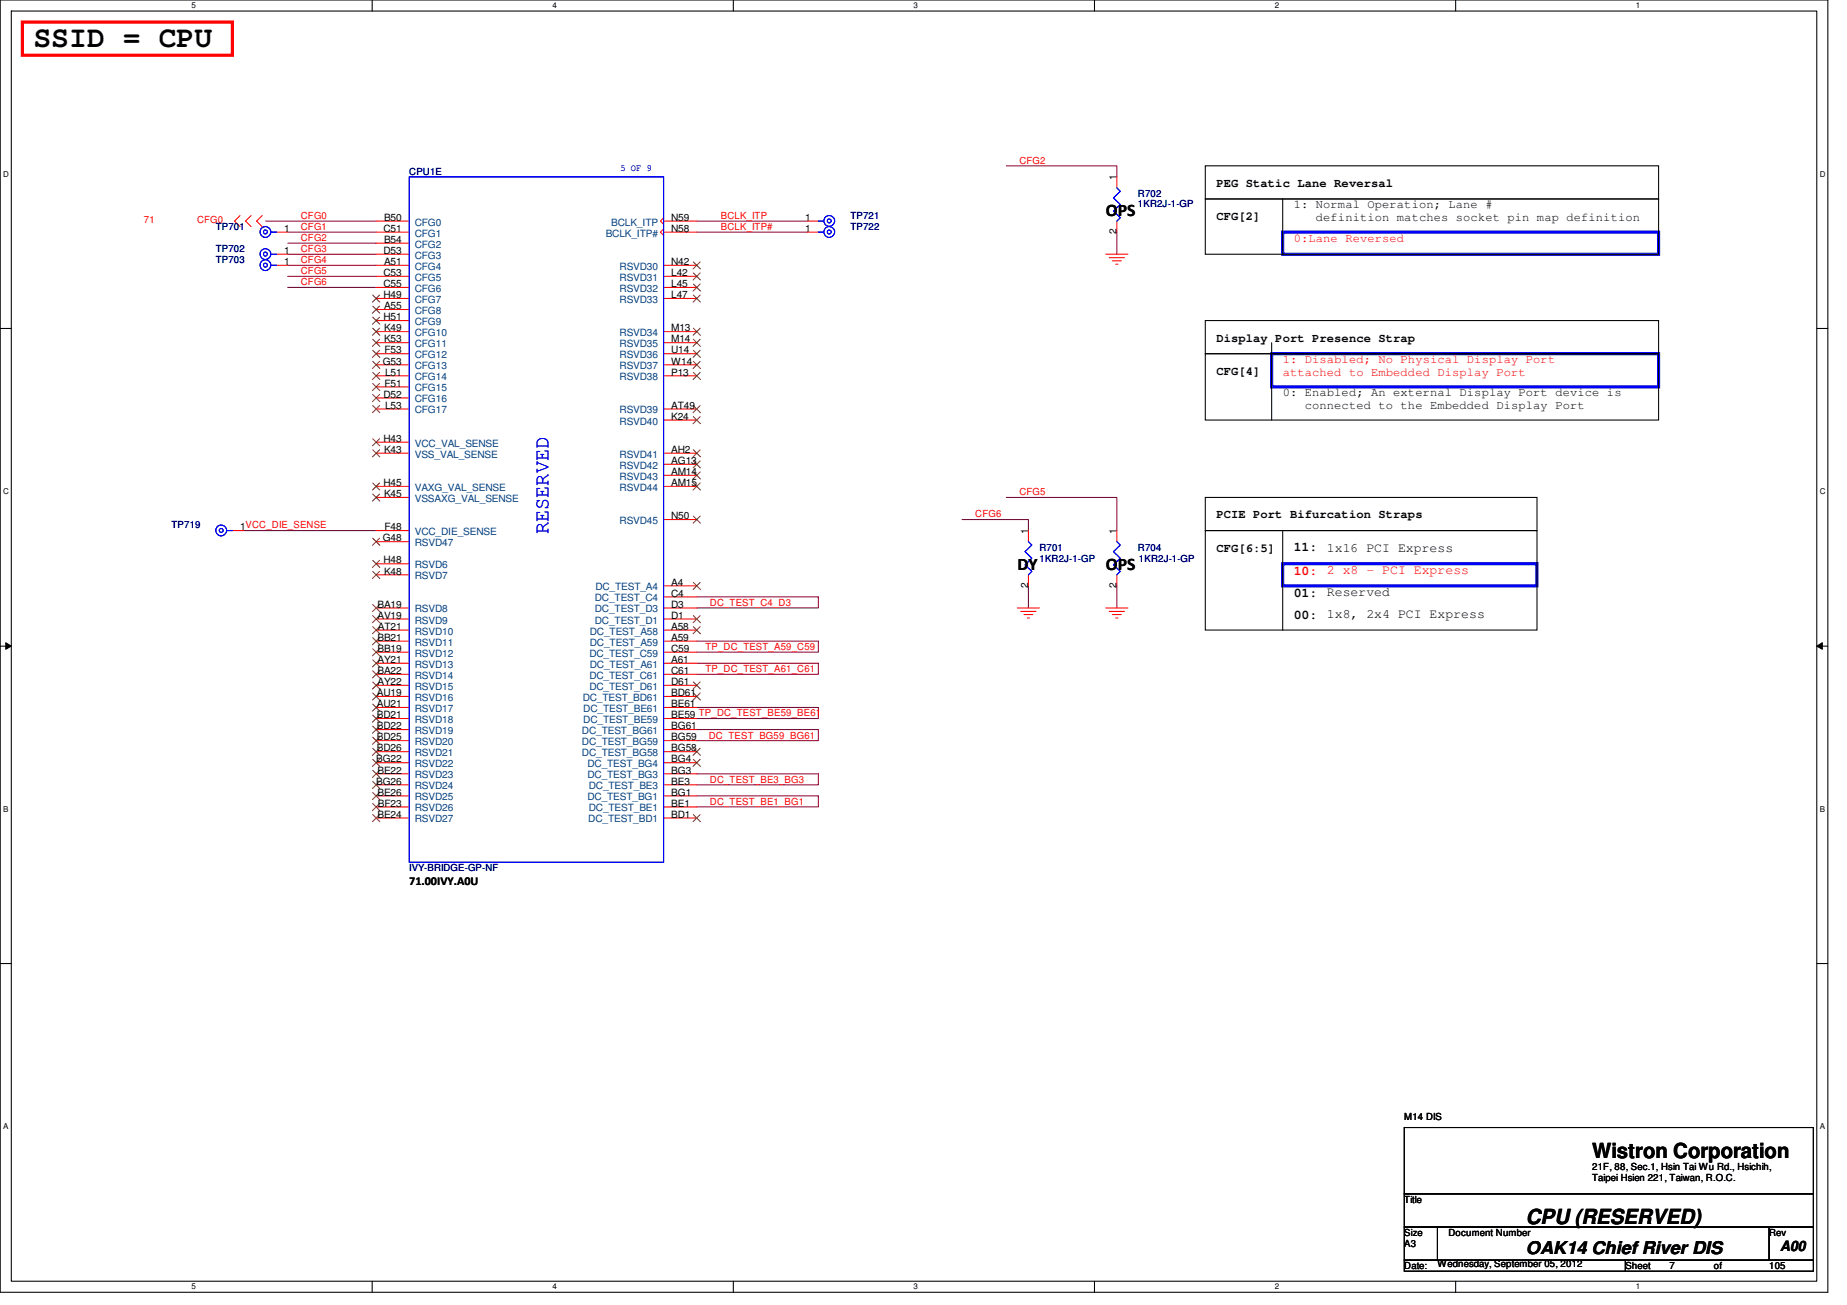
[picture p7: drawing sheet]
<svg xmlns="http://www.w3.org/2000/svg" width="297mm" height="210mm" viewBox="0 0 297 210" stroke-linecap="round" stroke-linejoin="round" font-family="sans-serif">
<path d="M0 0h294v207.9h-294zM1.8 1.8h290.4v204.3h-290.4z" fill="none" stroke="#000" stroke-width=".17"/>
<g fill="#fff">
<path d="M30.8 .2h.7v1.4h-.7z"/>
<path d="M30.8 206.2h.7v1.4h-.7z"/>
</g>
<path d="M59.9 0v1.8M59.9 206.1v1.8" fill="none" stroke="#000" stroke-width=".17"/>
<g fill="#fff">
<path d="M88.9 .2h.6v1.4h-.6z"/>
<path d="M88.9 206.2h.6v1.4h-.6z"/>
</g>
<path d="M117.9 0v1.8M117.9 206.1v1.8" fill="none" stroke="#000" stroke-width=".17"/>
<g fill="#fff">
<path d="M146.9 .2h.7v1.4h-.7z"/>
<path d="M146.9 206.2h.7v1.4h-.7z"/>
</g>
<path d="M176 0v1.8M176 206.1v1.8" fill="none" stroke="#000" stroke-width=".17"/>
<g fill="#fff">
<path d="M205 .2h.7v1.4h-.7z"/>
<path d="M205 206.2h.7v1.4h-.7z"/>
</g>
<path d="M234.1 0v1.8M234.1 206.1v1.8" fill="none" stroke="#000" stroke-width=".17"/>
<g fill="#fff">
<path d="M263.1 .2h.7v1.4h-.7z"/>
<path d="M263.1 206.2h.7v1.4h-.7z"/>
<path d="M.5 27.3h.9v1.4h-.9z"/>
<path d="M292.6 27.3h.9v1.4h-.9z"/>
<path d="M.5 78.4h.9v1.4h-.9z"/>
<path d="M292.6 78.4h.9v1.4h-.9z"/>
</g>
<path d="M0 52.8h1.8M292.2 52.8h1.8" fill="none" stroke="#000" stroke-width=".17"/>
<g fill="#fff">
<path d="M.5 129.5h.8v1.4h-.8z"/>
<path d="M292.6 129.5h.9v1.4h-.9z"/>
</g>
<path d="M0 103.9h1.8M292.2 103.9h1.8" fill="none" stroke="#000" stroke-width=".17"/>
<path d="M.9 103.4l.9 .5-.9 .5zM292.2 103.9l.9-.5v1z" fill="#000"/>
<path d="M.9 103.4l.9 .5-.9 .5zM292.2 103.9l.9-.5v1z" fill="none" stroke="#000" stroke-width=".16"/>
<g fill="#fff">
<path d="M.5 180.5h.8v1.4h-.8z"/>
<path d="M292.6 180.5h.9v1.4h-.9z"/>
</g>
<g fill="none" stroke="#000" stroke-width=".17">
<path d="M193.8 32h72.9v8.9h-72.9zM193.8 26.7h72.9v5.3h-72.9zM206.3 32v8.9M193.8 56.9h72.9v10.7h-72.9zM193.8 51.6h72.9v5.3h-72.9zM204.5 55.1v12.5M193.8 80h53.4v5.3h-53.4zM193.8 85.3h53.4v16h-53.4zM206.3 85.3v16M0 155h1.8M292.2 155h1.8M225.8 181.4h65.8v10.6h-65.8z"/>
<path d="M225.8 192h65.8v5.4h-65.8zM225.8 197.4h5.4v5.3h-5.4zM231.2 197.4h53.3v5.3h-53.3zM284.5 197.4h7.1v5.3h-7.1zM225.8 202.7h35.6v1.8h-35.6zM261.4 202.7h30.2v1.8h-30.2z"/>
</g>
<g fill="none" stroke="#800040" stroke-width=".17">
<path d="M42.7 35.6h17.8M46.3 37.3h14.2M46.3 39.1h14.2M112.1 35.6h17.7M112.1 37.3h17.7M161.8 26.7h17.8v1.7M179.6 37.3v3.6M46.3 46.2h14.2M46.3 42.7h14.2M46.3 44.4h14.2M46.3 40.9h14.2M39.2 85.3h21.3"/>
<path d="M112.1 96h19.5v1.8h-19.5M154.7 83.6h10.7v1.7M161.8 80h17.8v5.3M165.4 94.2v3.6M179.6 94.2v3.6M112.1 103.1h19.5v1.8h-19.5M112.1 106.7h19.5v1.8h-19.5M112.1 113.8h19.5v1.8h-19.5M112.1 117.3h19.5v1.8h-19.5M112.1 124.5h19.5v1.7h-19.5M112.1 128h19.5v1.8h-19.5"/>
</g>
<g fill="none" stroke="#f00" stroke-width=".17">
<path d="M38.6 34.7l-.9 .9 .9 .8M40.4 34.7l-.9 .9 .9 .8M42.2 34.7l-.9 .9 .9 .8M44.5 37.3h1.8M60.5 37.3h5.3M60.5 35.6h5.3M60.5 39.1h5.3M106.7 35.1l-.5 .5 .5 .5M106.7 36.8l-.5 .5 .5 .5M106.7 37.3h5.4M106.7 35.6h5.4M129.8 37.3h1.8"/>
<path d="M129.8 35.6h1.8M179.6 28.4v1.8M179.6 35.6v1.7M44.5 40.9h1.8M44.5 42.7h1.8M60.5 40.9h5.3M60.5 42.7h5.3M60.5 44.4h5.3M60.5 46.2h5.3M60.5 48h5.3M60.5 49.8h5.3M60.5 51.6h5.3"/>
<path d="M60.5 53.3h5.3M60.5 55.1h5.3M60.5 56.9h5.3M60.5 58.7h5.3M106.7 42.7h5.4M106.7 44.4h5.4M106.7 46.2h5.4M106.7 48h5.4M106.7 53.3h5.4M106.7 55.1h5.4M106.7 56.9h5.4M106.7 58.7h5.4"/>
<path d="M177.8 40.9h3.6M178.4 41.4h2.4M178.9 42h1.4M179.4 42.5h.4M60.5 60.5h5.3M60.5 62.2h5.3M60.5 64h5.3M60.5 65.8h5.3M60.5 71.1h5.3M60.5 72.9h5.3M60.5 78.2h5.3M106.7 60.5h5.4"/>
<path d="M106.7 65.8h5.4M106.7 72.9h5.4M106.7 78.2h5.4M106.7 74.7h5.4M106.7 76.5h5.4M106.7 67.6h5.4M37.4 85.3h1.8M60.5 85.3h5.3M60.5 99.6h5.3M60.5 97.8h5.3M60.5 80h5.3M60.5 90.7h5.3"/>
<path d="M60.5 92.5h5.3M60.5 87.1h5.3M106.7 94.2h5.4M106.7 96h5.4M106.7 99.6h5.4M106.7 97.8h5.4M106.7 83.6h5.4M163.6 97.8h3.6M164.2 98.3h2.4M164.7 98.8h1.4M165.2 99.4h.4M165.4 85.3v1.8"/>
<path d="M165.4 92.5v1.7M177.8 97.8h3.6M178.4 98.3h2.4M178.9 98.8h1.4M179.4 99.4h.4M179.6 85.3v1.8M179.6 92.5v1.7M60.5 101.3h5.3M60.5 103.1h5.3M60.5 106.7h5.3M60.5 112h5.3M60.5 115.6h5.3"/>
<path d="M60.5 113.8h5.3M60.5 119.1h5.3M60.5 117.3h5.3M60.5 104.9h5.3M60.5 108.5h5.3M60.5 110.2h5.3M106.7 101.3h5.4M106.7 103.1h5.4M106.7 106.7h5.4M106.7 112h5.4M106.7 115.6h5.4M106.7 113.8h5.4"/>
<path d="M106.7 119.1h5.4M106.7 117.3h5.4M106.7 104.9h5.4M106.7 108.5h5.4M106.7 110.2h5.4M60.5 131.6h5.3M60.5 129.8h5.3M60.5 126.2h5.3M60.5 128h5.3M60.5 124.5h5.3M60.5 122.7h5.3M60.5 120.9h5.3"/>
<path d="M106.7 131.6h5.4M106.7 129.8h5.4M106.7 126.2h5.4M106.7 128h5.4M106.7 124.5h5.4M106.7 122.7h5.4M106.7 120.9h5.4"/>
</g>
<path d="M3.6 3.6h33.8v5.3h-33.8z" fill="none" stroke="#f00" stroke-width=".51"/>
<path d="M206.3 37.3h60.4v3.6h-60.4zM204.5 56.9h62.2v5.3h-62.2zM206.3 90.7h40.9v3.5h-40.9z" fill="none" stroke="#00f" stroke-width=".51"/>
<g fill="none" stroke="#00f" stroke-width=".17">
<path d="M43.6 37.3h.9M65.8 28.4h40.9v110.3h-40.9zM131.6 37.3h.9M131.6 35.6h.9M179.6 30.2l.6 .6-1.1 1 1.1 1.1-1.1 1.1 1.1 1-.6 .6M43.6 40.9h.9M43.6 42.7h.9M36.5 85.3h.9M165.4 87.1l.5 .6-1.1 1 1.1 1.1-1.1 1 1.1 1.1-.5 .6M179.6 87.1l.6 .6-1.1 1 1.1 1.1-1.1 1 1.1 1.1-.6 .6"/>
<circle cx="42.7" cy="37.3" r=".32"/>
<circle cx="42.7" cy="37.3" r=".87"/>
<circle cx="133.4" cy="37.3" r=".32"/>
<circle cx="133.4" cy="35.5" r=".32"/>
<circle cx="133.4" cy="37.3" r=".87"/>
<circle cx="133.4" cy="35.5" r=".87"/>
<circle cx="42.7" cy="42.6" r=".32"/>
<circle cx="42.7" cy="40.9" r=".32"/>
<circle cx="42.7" cy="42.6" r=".87"/>
<circle cx="42.7" cy="40.9" r=".87"/>
<circle cx="35.6" cy="85.3" r=".32"/>
<circle cx="35.6" cy="85.3" r=".87"/>
</g>
<g fill="none" stroke="#804000" stroke-width=".16">
<path d="M59.9 47.5l1.2 1.1M59.9 49.2l1.2 1.2M59.9 51l1.2 1.2M59.9 52.8l1.2 1.1M59.9 54.6l1.2 1.1M59.9 56.3l1.2 1.2M59.9 58.1l1.2 1.2M59.9 59.9l1.2 1.1M61 47.5l-1.1 1.1M61 49.2l-1.1 1.2M61 51l-1.1 1.2M61 52.8l-1.1 1.1"/>
<path d="M61 54.6l-1.1 1.1M61 56.3l-1.1 1.2M61 58.1l-1.1 1.2M61 59.9l-1.1 1.1M111.5 42.1l1.1 1.2M111.5 43.9l1.1 1.1M111.5 45.7l1.1 1.1M111.5 47.5l1.1 1.1M111.5 52.8l1.1 1.1M111.5 54.6l1.1 1.1M111.5 56.3l1.1 1.2M111.5 58.1l1.1 1.2"/>
<path d="M111.5 59.9l1.1 1.1M112.6 45.7l-1.1 1.1M112.6 47.5l-1.1 1.1M112.6 52.8l-1.1 1.1M112.6 54.6l-1.1 1.1M112.6 59.9l-1.1 1.1M112.6 42.1l-1.1 1.2M112.6 43.9l-1.1 1.1M112.6 56.3l-1.1 1.2M112.6 58.1l-1.1 1.2M59.9 61.7l1.2 1.1M59.9 63.5l1.2 1.1"/>
<path d="M59.9 65.2l1.2 1.2M59.9 70.6l1.2 1.1M59.9 72.3l1.2 1.2M59.9 77.7l1.2 1.1M59.9 79.5l1.2 1.1M61 61.7l-1.1 1.1M61 63.5l-1.1 1.1M61 65.2l-1.1 1.2M61 70.6l-1.1 1.1M61 72.3l-1.1 1.2M61 77.7l-1.1 1.1M61 79.5l-1.1 1.1"/>
<path d="M111.5 72.3l1.1 1.2M111.5 74.1l1.1 1.2M111.5 75.9l1.1 1.1M111.5 77.7l1.1 1.1M111.5 65.2l1.1 1.2M111.5 67l1.1 1.2M112.6 72.3l-1.1 1.2M112.6 74.1l-1.1 1.2M112.6 75.9l-1.1 1.1M112.6 77.7l-1.1 1.1M112.6 65.2l-1.1 1.2M112.6 67l-1.1 1.2"/>
<path d="M59.9 97.2l1.2 1.2M59.9 99l1.2 1.2M59.9 90.1l1.2 1.2M59.9 91.9l1.2 1.1M59.9 86.6l1.2 1.1M61 97.2l-1.1 1.2M61 99l-1.1 1.2M61 90.1l-1.1 1.2M61 91.9l-1.1 1.1M61 86.6l-1.1 1.1M111.5 93.7l1.1 1.1M111.5 99l1.1 1.2"/>
<path d="M111.5 83l1.1 1.2M112.6 93.7l-1.1 1.1M112.6 99l-1.1 1.2M112.6 83l-1.1 1.2M59.9 100.8l1.2 1.1M59.9 102.6l1.2 1.1M59.9 104.4l1.2 1.1M59.9 106.1l1.2 1.2M59.9 107.9l1.2 1.2M59.9 109.7l1.2 1.1M59.9 111.5l1.2 1.1M59.9 113.2l1.2 1.2"/>
<path d="M59.9 115l1.2 1.2M59.9 116.8l1.2 1.1M59.9 118.6l1.2 1.1M61 100.8l-1.1 1.1M61 102.6l-1.1 1.1M61 104.4l-1.1 1.1M61 106.1l-1.1 1.2M61 107.9l-1.1 1.2M61 109.7l-1.1 1.1M61 111.5l-1.1 1.1M61 113.2l-1.1 1.2M61 115l-1.1 1.2"/>
<path d="M61 116.8l-1.1 1.1M61 118.6l-1.1 1.1M111.5 100.8l1.1 1.1M111.5 111.5l1.1 1.1M111.5 109.7l1.1 1.1M112.6 100.8l-1.1 1.1M112.6 111.5l-1.1 1.1M112.6 109.7l-1.1 1.1M59.9 120.4l1.2 1.1M59.9 122.1l1.2 1.2M59.9 123.9l1.2 1.2M59.9 125.7l1.2 1.1"/>
<path d="M59.9 127.5l1.2 1.1M59.9 129.2l1.2 1.2M59.9 131l1.2 1.2M61 123.9l-1.1 1.2M61 125.7l-1.1 1.1M61 127.5l-1.1 1.1M61 120.4l-1.1 1.1M61 122.1l-1.1 1.2M61 129.2l-1.1 1.2M61 131l-1.1 1.2M111.5 131l1.1 1.2M111.5 122.1l1.1 1.2"/>
<path d="M111.5 120.4l1.1 1.1M112.6 131l-1.1 1.2M112.6 122.1l-1.1 1.2M112.6 120.4l-1.1 1.1"/>
</g>
<text font-size="4.8" x="5.4" y="7.6">SSID = CPU</text>
<text font-size="3.3" fill="#00f" x="88.2" y="85.9" transform="rotate(-90 88.2 85.9)">RESERVED</text>
<g font-size="3.3">
<text x="256.1" y="186.3">Wistron Corporation</text>
<text x="245.4" y="196.8">CPU (RESERVED)</text>
</g>
<g font-size="2.8">
<text x="177.8" y="34.7">OPS</text>
<text x="163.6" y="91.6">DY</text>
<text x="177.8" y="91.6">OPS</text>
<text x="245.4" y="201.7">OAK14 Chief River DIS</text>
</g>
<text font-size="2.3" x="286.3" y="201.2">A00</text>
<g font-size="2.1">
<text x="208.1" y="88.7">11:</text>
<text x="213.4" y="88.8">1x16 PCI Express</text>
<text x="208.1" y="96">01:</text>
<text x="213.4" y="95.9">Reserved</text>
<text x="208.1" y="99.5">00:</text>
<text x="213.4" y="99.4">1x8, 2x4 PCI Express</text>
</g>
<g font-size="2.1" fill="#f00">
<text x="208.1" y="92.4">10:</text>
<text x="213.4" y="92.3">2 x8 - PCI Express</text>
</g>
<g font-size="1.9">
<text x="195.6" y="30.1">PEG Static Lane Reversal</text>
<text x="195.6" y="35.4">CFG[2]</text>
<text x="208.1" y="33.5">1: Normal Operation; Lane #</text>
<text x="211.6" y="35.6">definition matches socket pin map definition</text>
<text x="195.6" y="54.9">Display Port Presence Strap</text>
<text x="195.6" y="60.3">CFG[4]</text>
<text x="206.3" y="63.8">0: Enabled; An external Display Port device is</text>
<text x="209.8" y="65.8">connected to the Embedded Display Port</text>
<text x="195.6" y="83.4">PCIE Port Bifurcation Straps</text>
<text x="195.6" y="88.7">CFG[6:5]</text>
<text x="65.8" y="142.3">71.00IVY.A0U</text>
</g>
<g font-size="1.9" fill="#f00">
<text x="208.1" y="38.9">0:Lane Reversed</text>
<text x="206.3" y="58.4">1: Disabled; No Physical Display Port</text>
<text x="206.3" y="60.5">attached to Embedded Display Port</text>
</g>
<g font-size="1.6" fill="#000080">
<text x="65.8" y="28.1">CPU1E</text>
<text x="136.8" y="35.2">TP721</text>
<text x="183" y="31.7">R702</text>
<text x="183" y="33.3">1KR2J-1-GP</text>
<text x="34.7" y="40.6">TP702</text>
<text x="34.7" y="37">TP701</text>
<text x="136.8" y="37">TP722</text>
<text x="34.7" y="42.3">TP703</text>
<text x="27.6" y="85">TP719</text>
<text x="167.2" y="88.6">R701</text>
<text x="183" y="88.6">R704</text>
<text x="167.2" y="90.3">1KR2J-1-GP</text>
<text x="183.2" y="90.3">1KR2J-1-GP</text>
<text x="65.8" y="140.1">IVY-BRIDGE-GP-NF</text>
</g>
<text font-size="1.6" fill="#00f" x="99.8" y="27.6">5 OF 9</text>
<g font-size="1.6" fill="#f00">
<text x="164" y="26.3">CFG2</text>
<text x="23.2" y="35.9">71</text>
<text x="31.7" y="35.9">CFG0</text>
<text x="48.4" y="35.2">CFG0</text>
<text x="115.9" y="35.2">BCLK_ITP</text>
<text x="48.4" y="37">CFG1</text>
<text x="48.4" y="38.8">CFG2</text>
<text x="48.4" y="40.6">CFG3</text>
<text x="115.9" y="37">BCLK_ITP#</text>
<text x="48.4" y="45.9">CFG6</text>
<text x="48.4" y="42.3">CFG4</text>
<text x="48.4" y="44.1">CFG5</text>
<text x="156.8" y="83.2">CFG6</text>
<text x="164" y="79.7">CFG5</text>
<text x="114.2" y="97.5">DC_TEST_C4_D3</text>
<text x="113.4" y="104.6">TP_DC_TEST_A59_C59</text>
<text x="113.4" y="108.1">TP_DC_TEST_A61_C61</text>
<text x="114" y="118.8">DC_TEST_BG59_BG61</text>
<text x="114.2" y="125.9">DC_TEST_BE3_BG3</text>
<text x="114.2" y="129.5">DC_TEST_BE1_BG1</text>
</g>
<g font-size="1.6">
<text x="179.6" y="29" transform="rotate(-90 179.6 29)">1</text>
<text x="61.8" y="35.5">B50</text>
<text x="107.9" y="35.5">N59</text>
<text x="129.5" y="35.5">1</text>
<text x="45.7" y="40.9">1</text>
<text x="45.7" y="37.3">1</text>
<text x="61.7" y="37.3">C51</text>
<text x="61.7" y="40.9">D53</text>
<text x="61.8" y="39.1">B54</text>
<text x="107.9" y="37.3">N58</text>
<text x="129.5" y="37.3">1</text>
<text x="179.6" y="37.7" transform="rotate(-90 179.6 37.7)">2</text>
<text x="45.7" y="42.6">1</text>
<text x="61.7" y="44.4">C53</text>
<text x="61.7" y="46.2">C55</text>
<text x="61.7" y="48">H49</text>
<text x="61.8" y="42.6">A51</text>
<text x="107.9" y="42.6">N42</text>
<text x="107.9" y="44.4">L42</text>
<text x="107.9" y="46.2">L45</text>
<text x="107.9" y="48">L47</text>
<text x="61.7" y="51.5">H51</text>
<text x="61.8" y="49.7">A55</text>
<text x="61.8" y="53.3">K49</text>
<text x="107.9" y="53.3">M13</text>
<text x="61.5" y="58.6">G53</text>
<text x="61.8" y="55.1">K53</text>
<text x="61.8" y="56.9">F53</text>
<text x="107.9" y="55.1">M14</text>
<text x="107.9" y="56.9">U14</text>
<text x="107.9" y="58.6">W14</text>
<text x="61.7" y="64">D52</text>
<text x="61.8" y="62.2">F51</text>
<text x="61.9" y="60.4">L51</text>
<text x="61.9" y="65.7">L53</text>
<text x="107.9" y="60.4">P13</text>
<text x="107.9" y="65.7">AT49</text>
<text x="61.7" y="71.1">H43</text>
<text x="107.9" y="67.5">K24</text>
<text x="61.8" y="72.9">K43</text>
<text x="107.9" y="72.9">AH2</text>
<text x="107.9" y="74.6">AG13</text>
<text x="107.9" y="76.4">AM14</text>
<text x="61.7" y="78.2">H45</text>
<text x="61.8" y="80">K45</text>
<text x="107.9" y="78.2">AM15</text>
<text x="107.9" y="83.5">N50</text>
<text x="38.6" y="85.3">1VCC_DIE_SENSE</text>
<text x="61.5" y="87.1">G48</text>
<text x="61.8" y="85.3">F48</text>
<text x="165.4" y="85.9" transform="rotate(-90 165.4 85.9)">1</text>
<text x="179.6" y="85.9" transform="rotate(-90 179.6 85.9)">1</text>
<text x="61.7" y="90.6">H48</text>
<text x="61.8" y="92.4">K48</text>
<text x="107.9" y="96">C4</text>
<text x="107.9" y="94.2">A4</text>
<text x="165.4" y="94.6" transform="rotate(-90 165.4 94.6)">2</text>
<text x="179.6" y="94.6" transform="rotate(-90 179.6 94.6)">2</text>
<text x="60.7" y="97.7">BA19</text>
<text x="60.7" y="99.5">AV19</text>
<text x="60.8" y="101.3">AT21</text>
<text x="107.9" y="99.5">D1</text>
<text x="107.9" y="97.7">D3</text>
<text x="107.9" y="101.3">A58</text>
<text x="60.7" y="103.1">BB21</text>
<text x="60.7" y="104.9">BB19</text>
<text x="60.7" y="106.6">AY21</text>
<text x="107.9" y="103.1">A59</text>
<text x="107.9" y="106.6">A61</text>
<text x="107.9" y="104.9">C59</text>
<text x="60.6" y="112">AU19</text>
<text x="60.6" y="113.7">AU21</text>
<text x="60.7" y="108.4">BA22</text>
<text x="60.7" y="110.2">AY22</text>
<text x="107.9" y="113.7">BE61</text>
<text x="107.9" y="112">BD61</text>
<text x="107.9" y="108.4">C61</text>
<text x="107.9" y="110.2">D61</text>
<text x="60.6" y="115.5">BD21</text>
<text x="60.6" y="117.3">BD22</text>
<text x="60.6" y="119.1">BD25</text>
<text x="107.9" y="115.5">BE59 TP_DC_TEST_BE59_BE61</text>
<text x="107.9" y="119.1">BG59</text>
<text x="107.9" y="117.3">BG61</text>
<text x="60.5" y="122.6">BG22</text>
<text x="60.6" y="120.9">BD26</text>
<text x="60.7" y="124.4">BE22</text>
<text x="107.9" y="120.9">BG58</text>
<text x="107.9" y="124.4">BG3</text>
<text x="107.9" y="122.6">BG4</text>
<text x="60.5" y="126.2">BG26</text>
<text x="60.7" y="128">BE26</text>
<text x="60.7" y="131.5">BE24</text>
<text x="60.8" y="129.8">BF23</text>
<text x="107.9" y="129.8">BE1</text>
<text x="107.9" y="126.2">BE3</text>
<text x="107.9" y="128">BG1</text>
<text x="107.9" y="131.5">BD1</text>
<text x="225.8" y="180.1">M14 DIS</text>
<text x="256.1" y="188.1">21F, 88, Sec.1, Hsin Tai Wu Rd., Hsichih,</text>
<text x="256.1" y="189.9">Taipei Hsien 221, Taiwan, R.O.C.</text>
<text x="225.8" y="193.5">Title</text>
<text x="225.8" y="198.8">Size</text>
<text x="225.8" y="200.6">A3</text>
<text x="231.2" y="203.8">Wednesday, September 05, 2012</text>
<text x="233" y="198.8">Document Number</text>
<text x="284.5" y="198.8">Rev</text>
<text x="225.8" y="204.1">Date:</text>
<text x="261.4" y="204.1">Sheet</text>
<text x="268.5" y="204.1">7</text>
<text x="275.6" y="204.1">of</text>
<text x="284.5" y="204.1">105</text>
</g>
<g font-size="1.6" fill="#004080">
<text x="66.7" y="36.3">CFG0</text>
<text x="66.7" y="38.1">CFG1</text>
<text x="66.7" y="39.8">CFG2</text>
<text x="66.7" y="41.6">CFG3</text>
<text x="97.4" y="38.1">BCLK_ITP#</text>
<text x="98.3" y="36.3">BCLK_ITP</text>
<text x="66.7" y="43.4">CFG4</text>
<text x="66.7" y="45.2">CFG5</text>
<text x="66.7" y="46.9">CFG6</text>
<text x="99.6" y="43.4">RSVD30</text>
<text x="99.6" y="45.2">RSVD31</text>
<text x="99.6" y="46.9">RSVD32</text>
<text x="66.7" y="48.7">CFG7</text>
<text x="66.7" y="50.5">CFG8</text>
<text x="66.7" y="52.3">CFG9</text>
<text x="99.6" y="48.7">RSVD33</text>
<text x="66.7" y="54.1">CFG10</text>
<text x="66.7" y="55.8">CFG11</text>
<text x="66.7" y="57.6">CFG12</text>
<text x="66.7" y="59.4">CFG13</text>
<text x="99.6" y="54.1">RSVD34</text>
<text x="99.6" y="55.8">RSVD35</text>
<text x="99.6" y="57.6">RSVD36</text>
<text x="99.6" y="59.4">RSVD37</text>
<text x="66.7" y="61.2">CFG14</text>
<text x="66.7" y="62.9">CFG15</text>
<text x="66.7" y="64.7">CFG16</text>
<text x="99.6" y="61.2">RSVD38</text>
<text x="66.7" y="66.5">CFG17</text>
<text x="66.7" y="71.8">VCC_VAL_SENSE</text>
<text x="99.6" y="66.5">RSVD39</text>
<text x="99.6" y="68.3">RSVD40</text>
<text x="66.7" y="73.6">VSS_VAL_SENSE</text>
<text x="99.6" y="73.6">RSVD41</text>
<text x="99.6" y="75.4">RSVD42</text>
<text x="99.6" y="77.2">RSVD43</text>
<text x="66.7" y="79">VAXG_VAL_SENSE</text>
<text x="66.7" y="80.7">VSSAXG_VAL_SENSE</text>
<text x="99.6" y="79">RSVD44</text>
<text x="66.7" y="86.1">VCC_DIE_SENSE</text>
<text x="66.7" y="87.8">RSVD47</text>
<text x="99.6" y="84.3">RSVD45</text>
<text x="66.7" y="91.4">RSVD6</text>
<text x="66.7" y="93.2">RSVD7</text>
<text x="95.8" y="95">DC_TEST_A4</text>
<text x="66.7" y="98.5">RSVD8</text>
<text x="66.7" y="100.3">RSVD9</text>
<text x="95.7" y="96.7">DC_TEST_C4</text>
<text x="95.7" y="100.3">DC_TEST_D1</text>
<text x="95.7" y="98.5">DC_TEST_D3</text>
<text x="66.7" y="102.1">RSVD10</text>
<text x="66.7" y="103.8">RSVD11</text>
<text x="66.7" y="105.6">RSVD12</text>
<text x="66.7" y="107.4">RSVD13</text>
<text x="94.8" y="105.6">DC_TEST_C59</text>
<text x="94.9" y="102.1">DC_TEST_A58</text>
<text x="94.9" y="103.8">DC_TEST_A59</text>
<text x="94.9" y="107.4">DC_TEST_A61</text>
<text x="66.7" y="109.2">RSVD14</text>
<text x="66.7" y="111">RSVD15</text>
<text x="66.7" y="112.7">RSVD16</text>
<text x="93.7" y="112.7">DC_TEST_BD61</text>
<text x="94.8" y="109.2">DC_TEST_C61</text>
<text x="94.8" y="111">DC_TEST_D61</text>
<text x="66.7" y="114.5">RSVD17</text>
<text x="66.7" y="116.3">RSVD18</text>
<text x="66.7" y="118.1">RSVD19</text>
<text x="66.7" y="119.8">RSVD20</text>
<text x="93.6" y="119.8">DC_TEST_BG59</text>
<text x="93.6" y="118.1">DC_TEST_BG61</text>
<text x="93.8" y="116.3">DC_TEST_BE59</text>
<text x="93.8" y="114.5">DC_TEST_BE61</text>
<text x="66.7" y="121.6">RSVD21</text>
<text x="66.7" y="123.4">RSVD22</text>
<text x="66.7" y="125.2">RSVD23</text>
<text x="93.6" y="121.6">DC_TEST_BG58</text>
<text x="94.5" y="125.2">DC_TEST_BG3</text>
<text x="94.5" y="123.4">DC_TEST_BG4</text>
<text x="66.7" y="127">RSVD24</text>
<text x="66.7" y="128.7">RSVD25</text>
<text x="66.7" y="130.5">RSVD26</text>
<text x="94.5" y="128.7">DC_TEST_BG1</text>
<text x="94.7" y="130.5">DC_TEST_BE1</text>
<text x="94.7" y="127">DC_TEST_BE3</text>
<text x="66.7" y="132.3">RSVD27</text>
<text x="94.6" y="132.3">DC_TEST_BD1</text>
</g>
<g font-size="1.3">
<text x="30.8" y="1.3">5</text>
<text x="88.9" y="1.3">4</text>
<text x="146.9" y="1.3">3</text>
<text x="205" y="1.3">2</text>
<text x="263.1" y="1.3">1</text>
<text x=".5" y="28.4">D</text>
<text x="292.6" y="28.4">D</text>
<text x=".5" y="79.5">C</text>
<text x="292.6" y="79.5">C</text>
<text x=".5" y="130.6">B</text>
<text x="292.6" y="130.6">B</text>
<text x=".5" y="181.7">A</text>
<text x="292.6" y="181.7">A</text>
<text x="30.8" y="207.4">5</text>
<text x="88.9" y="207.4">4</text>
<text x="146.9" y="207.4">3</text>
<text x="205" y="207.4">2</text>
<text x="263.1" y="207.4">1</text>
</g>
</svg>
